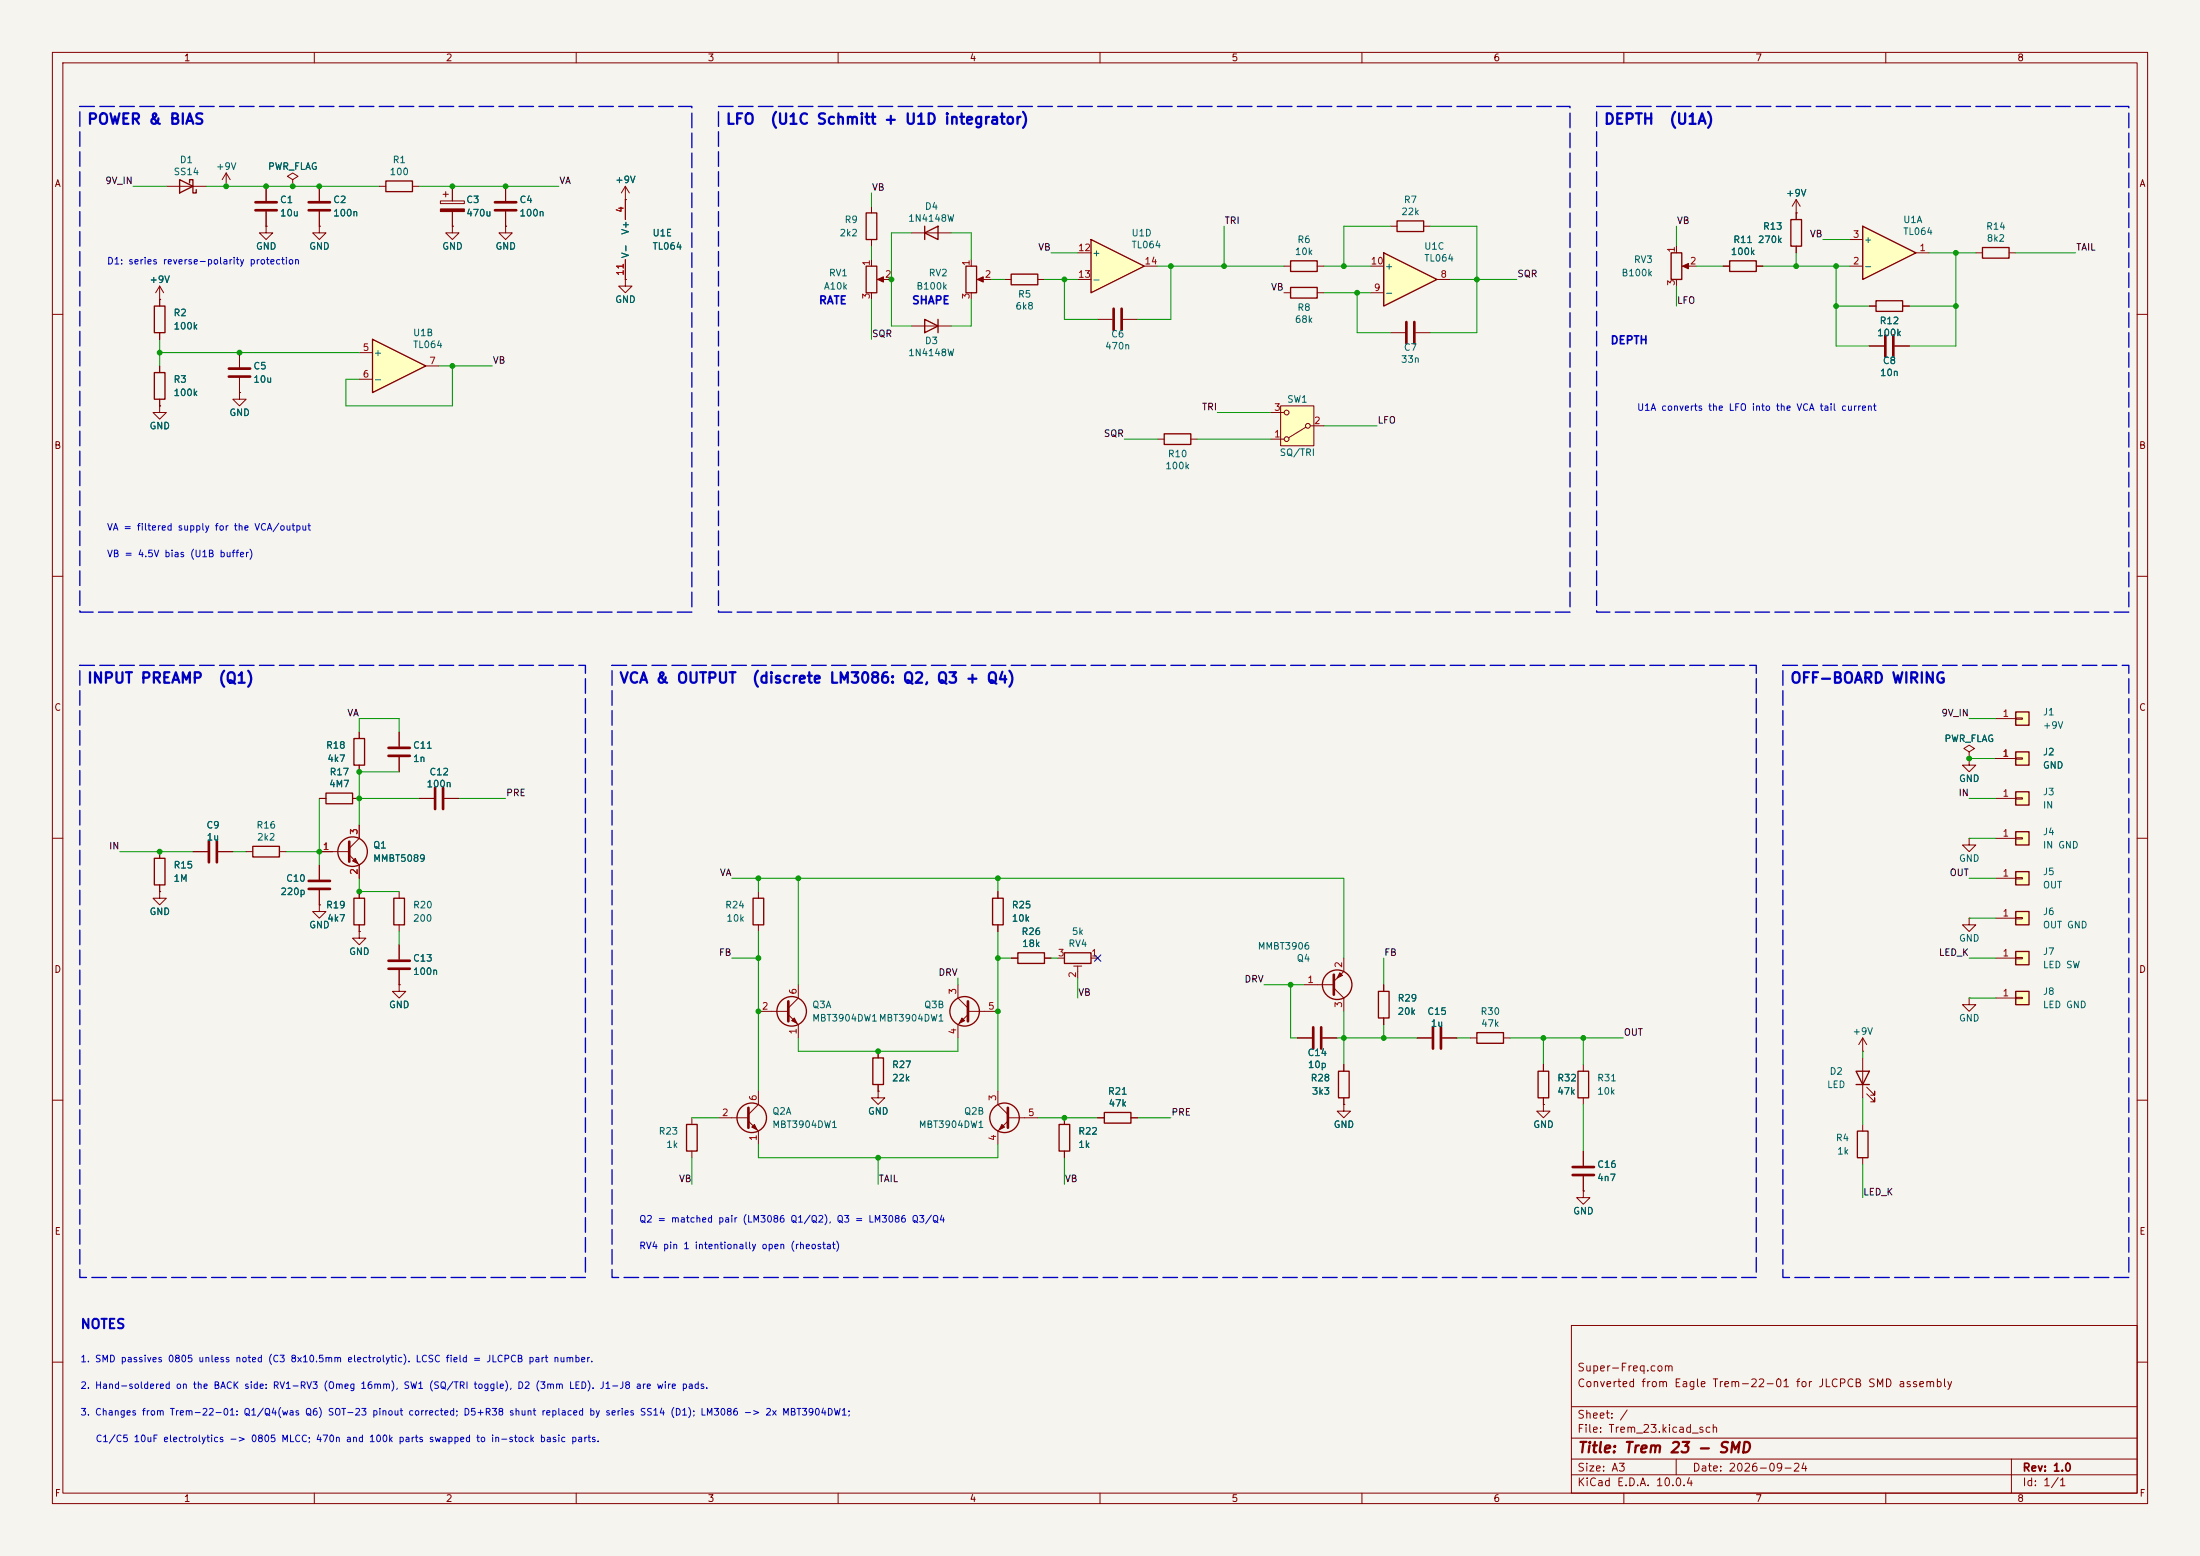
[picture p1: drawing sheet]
<svg xmlns="http://www.w3.org/2000/svg" width="420mm" height="297mm" viewBox="0 0 420 297" stroke-linecap="round" stroke-linejoin="round" font-family="sans-serif">
<path d="M0 0h420v297h-420z" fill="#f5f4ef" stroke="#f5f4ef" stroke-width=".19"/>
<g fill="none" stroke="#840000" stroke-width=".19">
<path d="M10 10h400v277h-400zM12 12h396v273h-396zM60 10v2M110 10v2M160 10v2M210 10v2M260 10v2M310 10v2M360 10v2M31.7 35.6h7.7M43.2 35.6h.1M43.2 33l-.8 1.3"/>
<path d="M43.2 33l.7 1.3M43.2 33v2.6M50.8 35.6v2.8M55.9 34.3l1-.6-1-.7-1 .7 1 .6v1.3M55.9 35.6h.1M61 35.6v2.8M119.4 38.1h.1M119.4 35.6l-.8 1.2M119.4 35.6l.7 1.2M119.4 35.6v2.5M166.4 39.4v1.2M50.8 40.4v2.8"/>
<path d="M61 43.2v1.3h1.2l-1.2 1.2-1.3-1.2h1.3M61 43.2h.1M61 40.4v2.8M86.4 43.2v1.3h1.2l-1.2 1.2-1.3-1.2h1.3M86.4 43.2h.1M96.5 43.2v1.3h1.3l-1.3 1.2-1.3-1.2h1.3M96.5 43.2h.1M119.4 53.3v1.3h1.2l-1.2 1.3-1.3-1.3h1.3M119.4 53.3h.1M166.4 45.7v1.3M166.4 49.5v1.3M166.4 55.9v1.3"/>
<path d="M167.9 53.3h2.3M174 44.5h7.6M185.4 49.5v1.3M185.4 55.9v1.3M186.9 53.3h2.3M356.9 58.4h1.2M363.2 58.4h1.3M377.2 48.3h1.3M383.5 48.3h1.3M10 60h2M30.5 77.5v1.2h1.2l-1.2 1.3-1.3-1.3h1.3M30.5 77.5h.1"/>
<path d="M30.5 69.9v1.2M30.5 76.2v1.3M45.7 74.9v1.3h1.3l-1.3 1.3-1.3-1.3h1.3M45.7 74.9h.1M174 62.2h7.6M356.9 66h2.8M361.7 66h2.8M408 60h2M10 110h2M408 110h2M68.6 139.7v1.3M76.2 139.7v2.8"/>
<path d="M10 160h2M61 152.4h1.2M67.3 152.4h1.3M68.6 157.5v2.5l-1.9 1.9M68.6 146.1v1.2M76.2 144.5v2.8M80 152.4h2.8M84.8 152.4h2.8M408 160h2M30.5 170.2v1.3h1.2l-1.2 1.2-1.3-1.2h1.3M30.5 170.2h.1M30.5 162.6v1.2"/>
<path d="M30.5 168.9v1.3M36.8 162.6h2.8M41.7 162.6h2.7M47 162.6h1.3M53.3 162.6h1.3M61 172.7v1.3h1.2l-1.2 1.3-1.3-1.3h1.3M61 172.7h.1M61 165.1v2.8M61 169.9v2.8M61 162.6h5.7M66.7 163.2l1.9 1.9v2.5M68.6 177.8v1.3h1.2l-1.2 1.2-1.3-1.2h1.3"/>
<path d="M68.6 177.8h.1M68.6 170.2v1.3M68.6 176.5v1.3M76.2 170.2v1.3M76.2 176.5v1.3M76.2 188v1.2h1.3l-1.3 1.3-1.3-1.3h1.3M76.2 188h.1M76.2 180.3v2.8M76.2 185.2v2.8M247.6 198.1h2.8M252.5 198.1h2.8M264.2 188v1.2"/>
<path d="M264.2 194.3v1.3M270.5 198.1h2.8M275.3 198.1h2.8M280.7 198.1h1.2M287 198.1h1.3M355.6 198.1l-.8 1.3M355.6 198.1l.8 1.3M355.6 198.1v2.6M10 210h2M256.5 210.8v1.3h1.3l-1.3 1.3-1.2-1.3h1.2M256.5 210.8h.1M256.5 203.2v1.3"/>
<path d="M256.5 209.6v1.2M294.6 210.8v1.3h1.3l-1.3 1.3-1.2-1.3h1.2M294.6 210.8h.1M294.6 203.2v1.3M294.6 209.6v1.2M302.3 203.2v1.3M302.3 209.6v1.2M355.6 200.7h.1M408 210h2M300 253h108v32h-108zM10 260h2M300 278.5h108"/>
<path d="M300 274.5h108M300 268.5h108M320 278.5v3M384 278.5v6.5M408 260h2M60 285v2M110 285v2M160 285v2M210 285v2M260 285v2M300 281.5h108M310 285v2"/>
<path d="M360 285v2"/>
</g>
<g fill="none" stroke="#840000" stroke-width=".25">
<path d="M34.3 34.3l2.5 1.3-2.5 1.2zM36.2 34.9v-.6h.6v2.5h.7v-.6M165.4 50.8h2v5.1h-2zM165.4 40.6h2v5.1h-2zM176.5 44.5l2.6-1.3v2.5zM176.5 43.2v2.5M184.4 50.8h2v5.1h-2zM358.1 57.4h5.1v2h-5.1zM378.5 47.2h5v2.1h-5zM29.5 71.1h2v5.1h-2zM176.5 61l2.6 1.2-2.6 1.3zM179.1 61v2.5"/>
<path d="M62.2 151.4h5.1v2h-5.1zM67.6 141h2v5.1h-2zM29.5 163.8h2v5.1h-2zM48.3 161.5h5v2.1h-5zM67.6 171.5h2v5h-2zM75.2 171.5h2v5h-2zM263.1 189.2h2.1v5.1h-2.1zM281.9 197.1h5.1v2h-5.1zM255.5 204.5h2.1v5.1h-2.1zM293.6 204.5h2.1v5.1h-2.1zM301.2 204.5h2.1v5.1h-2.1z"/>
<circle cx="67.3" cy="162.6" r="2.82"/>
</g>
<g fill="none" stroke="#840000" stroke-width=".51">
<path d="M48.8 38.6h4M58.9 38.6h4.1M48.8 40.1h4M58.9 40.1h4.1M359.9 64v4.1M361.4 64v4.1M74.2 142.7h4M74.2 144.3h4M83.1 150.4v4M84.6 150.4v4M39.9 160.5v4.1M41.4 160.5v4.1"/>
<path d="M58.9 168.1h4.1M58.9 169.7h4.1M66.7 160.7v3.8M74.2 183.4h4M74.2 184.9h4M250.7 196.1v4.1M252.2 196.1v4.1M273.6 196.1v4.1M275.1 196.1v4.1"/>
</g>
<g fill="#840000" stroke="#840000" stroke-width=".19">
<path d="M67.3 164.3l.5-.5 .5 1z"/>
<path d="M186.6 53.3l1.1-.5v1z"/>
<path d="M167.5 53.3l1.2-.5v1z"/>
</g>
<path d="M71.1 64.8l10.2 5.1-10.2 5z" fill="#ffffc2"/>
<path d="M71.1 64.8l10.2 5.1-10.2 5z" fill="none" stroke="#840000" stroke-width=".25"/>
<path d="M119.4 38.1v3.8M119.4 49.5v3.8M68.6 67.3h2.5M68.6 72.4h2.5M81.3 69.9h2.5" fill="none" stroke="#840000" stroke-width=".19"/>
<path d="M355.6 43.2l10.2 5.1-10.2 5z" fill="#ffffc2"/>
<g fill="none" stroke="#840000" stroke-width=".25">
<path d="M73.7 34.5h5v2.1h-5zM29.5 58.4h2v5.1h-2zM193 52.3h5.1v2.1h-5.1zM319 48.3h2.1v5h-2.1zM330.2 49.8h5.1v2h-5.1zM341.9 41.9h2v5.1h-2zM355.6 43.2l10.2 5.1-10.2 5zM131.1 214.6h2v5.1h-2zM166.6 201.9h2.1v5.1h-2.1z"/>
<circle cx="151.1" cy="193" r="2.82"/>
<circle cx="143.5" cy="213.4" r="2.82"/>
</g>
<g fill="none" stroke="#840000" stroke-width=".19">
<path d="M72.4 35.6h1.3M78.7 35.6h1.3M342.9 38.1l-.8 1.3M342.9 38.1l.8 1.3M342.9 38.1v3.8M30.5 57.2h.1M30.5 54.6v3.8M30.5 54.6l-.8 1.3M30.5 54.6l.7 1.3M50.8 43.2v1.3h1.3l-1.3 1.2-1.3-1.2h1.3M50.8 43.2h.1M191.8 53.3h1.2"/>
<path d="M198.1 53.3h1.3M320 47v1.3M320 53.3v1.3M321.6 50.8h2.2M328.9 50.8h1.3M335.3 50.8h1.2M342.9 40.6h.1M342.9 47v1.3M353.1 50.8h2.5M353.1 45.7h2.5M365.8 48.3h2.5M30.5 63.5v1.3"/>
<path d="M45.7 67.3v2.8M45.7 72.1v2.8M144.8 193h5.7M150.5 193.7l1.9 1.9v2.5M152.4 188v2.5l-1.9 1.9M132.1 213.4v1.2M132.1 219.7v1.3M137.2 213.4h5.7M142.9 214l1.9 1.9v2.5M144.8 208.3v2.5l-1.9 1.9M167.6 208.3v1.3h1.3l-1.3 1.2-1.2-1.2h1.2M167.6 208.3h.1"/>
<path d="M167.6 200.7v1.2M167.6 207v1.3"/>
</g>
<path d="M43.7 70.4h4.1M43.7 71.9h4.1M150.5 191.1v3.8M142.9 211.5v3.8" fill="none" stroke="#840000" stroke-width=".51"/>
<g fill="#840000" stroke="#840000" stroke-width=".19">
<path d="M321.2 50.8l1.1-.5v1z"/>
<path d="M143.5 215.1l.5-.5 .5 1z"/>
<path d="M151.1 194.8l.5-.5 .5 1z"/>
</g>
<path d="M244.5 77.5h6.3v7.6h-6.3z" fill="#ffffc2"/>
<g fill="none" stroke="#840000" stroke-width=".19">
<path d="M84.1 38.4h4.5v.5h-4.5zM84.6 37.1h1M85.1 36.6v1M86.4 35.6v2.8M96.5 35.6v2.8M86.4 40.4v2.8M96.5 40.4v2.8M265.4 43.2h1.3M271.8 43.2h1.2M209.5 61h2.8M214.4 61h2.8M242.6 78.7h2.5"/>
<path d="M244.5 77.5h6.3v7.6h-6.3zM221 83.8h1.2M227.3 83.8h1.3M242.6 83.8h2.5M249.3 81.5l-3.3 2.1M250.2 81.3h2.5M144.8 170.2v1.3M144.8 176.5v1.3M190.5 170.2v1.3M190.5 176.5v1.3M182.9 188v2.5l1.9 1.9M184.8 193h5.7"/>
<path d="M184.8 193.7l-1.9 1.9v2.5M193 182.9h1.3M199.4 182.9h1.3M201.9 182.9h1.3M205 184.4h1.5M205.7 184.4v2.3M208.3 182.9h1.2M248.9 188h5.7M254.6 188.6l1.9 1.9v2.5M256.5 182.9v2.5l-1.9 1.9M375.9 190.5v1.3h1.3l-1.3 1.2-1.3-1.2h1.3M375.9 190.5h.1"/>
<path d="M190.5 208.3v2.5l1.9 1.9M192.4 213.4h5.7M192.4 214l-1.9 1.9v2.5M203.2 213.4v1.2M203.2 219.7v1.3M209.5 213.4h1.3M215.9 213.4h1.3M355.6 201.9v7.7M356.4 208.8l1.5 1.5v-.7v.7h-.8M356.4 207.5l1.5 1.5v-.7v.7h-.8"/>
<circle cx="245.6" cy="78.7" r=".46"/>
<circle cx="245.6" cy="83.8" r=".46"/>
<circle cx="249.7" cy="81.3" r=".46"/>
</g>
<path d="M94.5 38.6h4.1M94.5 40.1h4.1M212.6 58.9v4.1M214.1 58.9v4.1M184.8 191.1v3.8M254.6 186.1v3.8M192.4 211.5v3.8" fill="none" stroke="#840000" stroke-width=".51"/>
<g fill="none" stroke="#840000" stroke-width=".25">
<path d="M266.7 42.2h5.1v2h-5.1zM222.2 82.8h5.1v2h-5.1zM143.8 171.5h2v5h-2zM189.5 171.5h2v5h-2zM194.3 181.9h5.1v2h-5.1zM203.2 181.9h5.1v2h-5.1zM202.2 214.6h2v5.1h-2zM210.8 212.3h5.1v2.1h-5.1zM354.3 204.5h2.6l-1.3 2.5zM354.3 207h2.6"/>
<circle cx="184.1" cy="193" r="2.82"/>
<circle cx="255.3" cy="188" r="2.82"/>
<circle cx="191.8" cy="213.4" r="2.82"/>
</g>
<g fill="#840000" stroke="#840000" stroke-width=".19">
<path d="M183.6 194.3l.5 .5-1 .5z"/>
<path d="M191.3 214.6l.5 .5-1 .5z"/>
<path d="M255.8 185.7l.5 .5-1 .5z"/>
<path d="M84.1 39.9h4.5v.5h-4.5z"/>
</g>
<path d="M208.3 45.7l10.1 5.1-10.1 5.1z" fill="#ffffc2"/>
<path d="M208.3 45.7l10.1 5.1-10.1 5.1z" fill="none" stroke="#840000" stroke-width=".25"/>
<path d="M205.7 48.3h2.6M205.7 53.3h2.6M218.4 50.8h2.6" fill="none" stroke="#840000" stroke-width=".19"/>
<path d="M384.8 135.9h2.5v2.5h-2.5z" fill="#ffffc2"/>
<path d="M384.8 135.9h2.5v2.5h-2.5z" fill="none" stroke="#840000" stroke-width=".25"/>
<path d="M381 137.2h3.8M384.8 137h1.3v.3h-1.3z" fill="none" stroke="#840000" stroke-width=".19"/>
<path d="M384.8 151.1h2.5v2.6h-2.5z" fill="#ffffc2"/>
<path d="M384.8 151.1h2.5v2.6h-2.5z" fill="none" stroke="#840000" stroke-width=".25"/>
<path d="M381 152.4h3.8M384.8 152.3h1.3v.2h-1.3z" fill="none" stroke="#840000" stroke-width=".19"/>
<path d="M384.8 143.5h2.5v2.6h-2.5z" fill="#ffffc2"/>
<path d="M384.8 143.5h2.5v2.6h-2.5z" fill="none" stroke="#840000" stroke-width=".25"/>
<path d="M381 144.8h3.8M384.8 144.7h1.3v.2h-1.3z" fill="none" stroke="#840000" stroke-width=".19"/>
<path d="M384.8 166.4h2.5v2.5h-2.5z" fill="#ffffc2"/>
<path d="M384.8 166.4h2.5v2.5h-2.5z" fill="none" stroke="#840000" stroke-width=".25"/>
<path d="M381 167.6h3.8M384.8 167.5h1.3v.3h-1.3z" fill="none" stroke="#840000" stroke-width=".19"/>
<path d="M384.8 158.8h2.5v2.5h-2.5z" fill="#ffffc2"/>
<path d="M384.8 158.8h2.5v2.5h-2.5zM354.6 215.9h2v5.1h-2z" fill="none" stroke="#840000" stroke-width=".25"/>
<path d="M265.4 63.5h2.8M270.3 63.5h2.7M384.8 159.9h1.3v.2h-1.3zM375.9 175.3v1.2h1.3l-1.3 1.3-1.3-1.3h1.3M375.9 175.3h.1M381 160h3.8M355.6 214.6v1.3M355.6 221v1.2" fill="none" stroke="#840000" stroke-width=".19"/>
<path d="M268.5 61.5v4M270 61.5v4" fill="none" stroke="#840000" stroke-width=".51"/>
<path d="M384.8 189.2h2.5v2.6h-2.5z" fill="#ffffc2"/>
<path d="M384.8 189.2h2.5v2.6h-2.5z" fill="none" stroke="#840000" stroke-width=".25"/>
<path d="M381 190.5h3.8M384.8 190.4h1.3v.2h-1.3zM302.3 219.7v2.8M302.3 227.3v1.3h1.2l-1.2 1.3-1.3-1.3h1.3M302.3 227.3h.1M302.3 224.5v2.8" fill="none" stroke="#840000" stroke-width=".19"/>
<path d="M300.2 222.8h4.1M300.2 224.3h4.1" fill="none" stroke="#840000" stroke-width=".51"/>
<path d="M264.2 48.3l10.1 5-10.1 5.1z" fill="#ffffc2"/>
<path d="M246.4 54.9h5.1v2h-5.1zM246.4 49.8h5.1v2h-5.1zM264.2 48.3l10.1 5-10.1 5.1z" fill="none" stroke="#840000" stroke-width=".25"/>
<path d="M245.1 55.9h1.3M245.1 50.8h1.3M251.5 55.9h1.2M251.5 50.8h1.2M261.6 55.9h2.6M261.6 50.8h2.6M274.3 53.3h2.6M375.9 160v1.3h1.3l-1.3 1.3-1.3-1.3h1.3M375.9 160h.1" fill="none" stroke="#840000" stroke-width=".19"/>
<path d="M384.8 181.6h2.5v2.6h-2.5z" fill="#ffffc2"/>
<path d="M384.8 181.6h2.5v2.6h-2.5z" fill="none" stroke="#840000" stroke-width=".25"/>
<path d="M381 182.9h3.8M384.8 182.8h1.3v.2h-1.3z" fill="none" stroke="#840000" stroke-width=".19"/>
<path d="M384.8 174h2.5v2.5h-2.5z" fill="#ffffc2"/>
<path d="M384.8 174h2.5v2.5h-2.5z" fill="none" stroke="#840000" stroke-width=".25"/>
<g fill="none" stroke="#840000" stroke-width=".19">
<path d="M50.8 35.6v2.8M55.9 35.6h.1M61 35.6v2.8M86.4 35.6v2.8M96.5 35.6v2.8M119.4 38.1h.1M119.4 38.1v3.8M30.5 57.2h.1M30.5 57.2v1.2M50.8 43.2h.1M50.8 40.4v2.8M61 43.2h.1"/>
<path d="M61 40.4v2.8M86.4 43.2h.1M86.4 40.4v2.8M96.5 43.2h.1M96.5 40.4v2.8M119.4 53.3h.1M119.4 49.5v3.8M328.9 50.8h1.3M335.3 50.8h1.2M342.9 40.6h.1M342.9 40.6v1.3M342.9 47v1.3"/>
<path d="M356.9 58.4h1.2M363.2 58.4h1.3M30.5 77.5h.1M30.5 63.5v1.3M30.5 69.9v1.2M30.5 76.2v1.3M45.7 74.9h.1M45.7 67.3v2.8M45.7 72.1v2.8M356.9 66h2.8M361.7 66h2.8M68.6 139.7v1.3"/>
<path d="M76.2 139.7v2.8M61 152.4h1.2M67.3 152.4h1.3M68.6 146.1v1.2M68.6 157.5v2.5M76.2 144.5v2.8M80 152.4h2.8M84.8 152.4h2.8M375.9 143.5l1-.6-1-.7-1 .7 1 .6v1.3M375.9 144.8h.1M375.9 144.8v1.3h1.3l-1.3 1.2-1.3-1.2h1.3M381 144.8h3.8"/>
<path d="M30.5 170.2h.1M30.5 162.6v1.2M30.5 168.9v1.3M36.8 162.6h2.8M41.7 162.6h2.7M61 172.7h.1M61 162.6h2.5M61 165.1v2.8M61 169.9v2.8M68.6 177.8h.1M68.6 165.1v2.5M68.6 170.2v1.3"/>
<path d="M68.6 176.5v1.3M190.5 170.2v1.3M190.5 176.5v1.3M381 175.3h3.8M384.8 175.1h1.3v.3h-1.3zM76.2 188h.1M76.2 180.3v2.8M76.2 185.2v2.8M193 182.9h1.3M199.4 182.9h1.3M247.6 198.1h2.8M252.5 198.1h2.8"/>
<path d="M264.2 188v1.2M264.2 194.3v1.3M270.5 198.1h2.8M275.3 198.1h2.8M167.6 208.3h.1M167.6 200.7v1.2M167.6 207v1.3M203.2 213.4v1.2M203.2 219.7v1.3M209.5 213.4h1.3M215.9 213.4h1.3M256.5 210.8h.1"/>
<path d="M256.5 203.2v1.3M256.5 209.6v1.2M294.6 210.8h.1M294.6 203.2v1.3M294.6 209.6v1.2M302.3 219.7v2.8M302.3 227.3h.1M302.3 224.5v2.8"/>
</g>
<g fill="none" stroke="#009600" stroke-width=".19">
<path d="M25.4 35.6h6.3M39.4 35.6h33M80 35.6h26.7M166.4 36.8v2.6M166.4 47v2.5M166.4 57.2v7.6M174 44.5h-3.8v17.7h3.8M181.6 44.5h3.8v5M185.4 57.2v5h-3.8M189.2 53.3h2.6M199.4 53.3h6.3M200.7 48.3h5"/>
<path d="M203.2 53.3v7.7h6.3M221 50.8h24.1M223.5 50.8v10.2h-6.3M233.7 43.2v7.6M252.7 50.8h8.9M252.7 55.9h8.9M259.1 55.9v7.6h6.3M265.4 43.2h-8.9v7.6M273 43.2h8.9v20.3h-8.9M276.9 53.3h12.7M320 43.2v3.8M320 54.6v3.8"/>
<path d="M323.8 50.8h5.1M336.5 50.8h16.6M342.9 48.3v2.5M348 45.7h5.1M350.5 58.4h6.4M350.5 50.8v15.2h6.4M364.5 58.4h8.9M368.3 48.3h8.9M373.4 48.3v17.7h-8.9M384.8 48.3h11.4M30.5 67.3h38.1M30.5 64.8v5.1"/>
<path d="M83.8 69.9h10.2M86.4 69.9v7.6h-20.4v-5.1h2.6M232.4 78.7h10.2M214.6 83.8h6.4M228.6 83.8h14M252.7 81.3h10.2M68.6 139.7v-2.5h7.6v2.5M375.9 137.2h5.1M61 152.4v12.7M68.6 152.4h11.4M76.2 147.3h-7.6v10.2M87.6 152.4h8.9"/>
<path d="M375.9 144.8h5.1M375.9 152.4h5.1M22.9 162.6h13.9M44.4 162.6h2.6M54.6 162.6h6.4M68.6 167.6v2.6h7.6M76.2 177.8v2.5M139.7 167.6h116.8v15.3M144.8 167.6v2.6M144.8 177.8v30.5M152.4 167.6v20.4M190.5 167.6v2.6"/>
<path d="M190.5 177.8v30.5M375.9 167.6h5.1M375.9 175.3h5.1M375.9 160h5.1M139.7 182.9h5.1M152.4 198.1v2.6h30.5v-2.6M182.9 186.7v1.3M190.5 182.9h2.5M200.7 182.9h1.2M205.7 186.7v3.8M241.3 188h7.6M246.4 188v10.1h1.2"/>
<path d="M255.3 198.1h15.2M256.5 193v10.2M264.2 182.9v5.1M264.2 195.6v2.5M278.1 198.1h2.6M288.3 198.1h21.6M294.6 198.1v5.1M302.3 198.1v5.1M375.9 190.5h5.1M375.9 182.9h5.1M132.1 213.4h5.1M144.8 218.4v2.6h45.7v-2.6"/>
<path d="M198.1 213.4h11.4M217.2 213.4h6.3M302.3 210.8v8.9M355.6 200.7v1.2M355.6 209.6v5M132.1 221v5.1M167.6 221v5.1M203.2 221v5.1M355.6 222.2v6.4"/>
</g>
<path d="M208.9 182.3l1.3 1.2M210.2 182.3l-1.3 1.2" fill="none" stroke="#000084" stroke-width=".19"/>
<path d="M15.2 20.3h116.9v96.5h-116.9zM137.2 20.3h162.5v96.5h-162.5zM304.8 20.3h101.6v96.5h-101.6zM15.2 127h96.6v116.8h-96.6zM116.8 127h218.5v116.8h-218.5zM340.4 127h66v116.8h-66z" fill="none" stroke="#0000c2" stroke-width=".25" stroke-dasharray="2.8 1"/>
<g fill="#009600" stroke="#009600" stroke-width=".19">
<circle cx="264.2" cy="198.1" r=".46"/>
<circle cx="302.3" cy="198.1" r=".46"/>
<circle cx="294.6" cy="198.1" r=".46"/>
<circle cx="246.4" cy="188" r=".46"/>
<circle cx="256.5" cy="198.1" r=".46"/>
<circle cx="373.4" cy="58.4" r=".46"/>
<circle cx="373.4" cy="48.3" r=".46"/>
<circle cx="350.5" cy="58.4" r=".46"/>
<circle cx="350.5" cy="50.8" r=".46"/>
<circle cx="342.9" cy="50.8" r=".46"/>
<circle cx="281.9" cy="53.3" r=".46"/>
<circle cx="170.2" cy="53.3" r=".46"/>
<circle cx="375.9" cy="144.8" r=".46"/>
<circle cx="256.5" cy="50.8" r=".46"/>
<circle cx="233.7" cy="50.8" r=".46"/>
<circle cx="223.5" cy="50.8" r=".46"/>
<circle cx="259.1" cy="55.9" r=".46"/>
<circle cx="203.2" cy="53.3" r=".46"/>
<circle cx="203.2" cy="213.4" r=".46"/>
<circle cx="190.5" cy="167.6" r=".46"/>
<circle cx="190.5" cy="182.9" r=".46"/>
<circle cx="190.5" cy="193" r=".46"/>
<circle cx="144.8" cy="193" r=".46"/>
<circle cx="144.8" cy="167.6" r=".46"/>
<circle cx="144.8" cy="182.9" r=".46"/>
<circle cx="167.6" cy="200.7" r=".46"/>
<circle cx="167.6" cy="221" r=".46"/>
<circle cx="43.2" cy="35.6" r=".46"/>
<circle cx="61" cy="162.6" r=".46"/>
<circle cx="68.6" cy="170.2" r=".46"/>
<circle cx="68.6" cy="152.4" r=".46"/>
<circle cx="68.6" cy="147.3" r=".46"/>
<circle cx="30.5" cy="162.6" r=".46"/>
<circle cx="152.4" cy="167.6" r=".46"/>
<circle cx="45.7" cy="67.3" r=".46"/>
<circle cx="30.5" cy="67.3" r=".46"/>
<circle cx="61" cy="35.6" r=".46"/>
<circle cx="50.8" cy="35.6" r=".46"/>
<circle cx="55.9" cy="35.6" r=".46"/>
<circle cx="96.5" cy="35.6" r=".46"/>
<circle cx="86.4" cy="35.6" r=".46"/>
<circle cx="86.4" cy="69.9" r=".46"/>
</g>
<g font-size="2" fill="#0000c2">
<text x="16.5" y="24.2">POWER &amp; BIAS</text>
<text x="138.4" y="24.2">LFO</text>
<text x="146.9" y="24.2">(U1C Schmitt + U1D integrator)</text>
<text x="306.1" y="24.2">DEPTH</text>
<text x="318.5" y="24.2">(U1A)</text>
<text x="16.5" y="130.9">INPUT PREAMP</text>
<text x="41.6" y="130.9">(Q1)</text>
<text x="118.1" y="130.9">VCA &amp; OUTPUT</text>
<text x="143.4" y="130.9">(discrete LM3086: Q2, Q3 + Q4)</text>
<text x="341.6" y="130.9">OFF-BOARD WIRING</text>
</g>
<text font-size="2" fill="#840000" x="301" y="277.8">Title: Trem 23 - SMD</text>
<text font-size="1.8" fill="#0000c2" x="15.2" y="254.1">NOTES</text>
<g font-size="1.5" fill="#0000c2">
<text x="156.2" y="58.4">RATE</text>
<text x="174" y="58.4">SHAPE</text>
<text x="307.3" y="66.1">DEPTH</text>
</g>
<g font-size="1.5" fill="#840000">
<text x="301" y="262.1">Super-Freq.com</text>
<text x="301" y="265.1">Converted from Eagle Trem-22-01 for JLCPCB SMD assembly</text>
<text x="301" y="273.8">File: Trem_23.kicad_sch</text>
<text x="301" y="271.1">Sheet: /</text>
<text x="301" y="281.2">Size: A3</text>
<text x="323" y="281.2">Date: 2026-09-24</text>
<text x="386" y="281.2">Rev: 1.0</text>
<text x="301" y="284">KiCad E.D.A. 10.0.4</text>
<text x="386" y="284">Id: 1/1</text>
</g>
<g font-size="1.3" fill="#840000">
<text x="35" y="12">1</text>
<text x="85" y="12">2</text>
<text x="135" y="12">3</text>
<text x="185" y="12">4</text>
<text x="235" y="12">5</text>
<text x="285" y="12">6</text>
<text x="335" y="12">7</text>
<text x="385" y="12">8</text>
<text x="10.3" y="36">A</text>
<text x="408.3" y="36">A</text>
<text x="10.3" y="86">B</text>
<text x="408.2" y="86">B</text>
<text x="10.3" y="136">C</text>
<text x="408.2" y="136">C</text>
<text x="10.3" y="186">D</text>
<text x="408.2" y="186">D</text>
<text x="10.3" y="236">E</text>
<text x="408.3" y="236">E</text>
<text x="10.3" y="286">F</text>
<text x="35" y="287">1</text>
<text x="85" y="287">2</text>
<text x="135" y="287">3</text>
<text x="185" y="287">4</text>
<text x="235" y="287">5</text>
<text x="285" y="287">6</text>
<text x="335" y="287">7</text>
<text x="385" y="287">8</text>
<text x="408.3" y="286">F</text>
</g>
<g font-size="1.3" fill="#0f0f0f">
<text x="20" y="35.4">9V_IN</text>
<text x="106.7" y="35.4">VA</text>
<text x="166.4" y="36.7">VB</text>
<text x="233.7" y="43.1">TRI</text>
<text x="320" y="43.1">VB</text>
<text x="345.4" y="45.6">VB</text>
<text x="198.1" y="48.1">VB</text>
<text x="289.6" y="53.2">SQR</text>
<text x="396.2" y="48.1">TAIL</text>
<text x="242.5" y="55.8">VB</text>
<text x="320" y="58.3">LFO</text>
<text x="166.4" y="64.6">SQR</text>
<text x="94" y="69.7">VB</text>
<text x="210.6" y="83.7">SQR</text>
<text x="229.4" y="78.6">TRI</text>
<text x="262.9" y="81.2">LFO</text>
<text x="66.2" y="137">VA</text>
<text x="370.5" y="137">9V_IN</text>
<text x="96.5" y="152.3">PRE</text>
<text x="373.8" y="152.3">IN</text>
<text x="20.7" y="162.4">IN</text>
<text x="137.3" y="167.5">VA</text>
<text x="372.1" y="167.5">OUT</text>
<text x="137.1" y="182.8">FB</text>
<text x="264.2" y="182.8">FB</text>
<text x="370" y="182.8">LED_K</text>
<text x="179" y="186.6">DRV</text>
<text x="205.7" y="190.4">VB</text>
<text x="237.5" y="187.8">DRV</text>
<text x="309.9" y="198">OUT</text>
<text x="223.5" y="213.2">PRE</text>
<text x="129.5" y="225.9">VB</text>
<text x="167.6" y="225.9">TAIL</text>
<text x="203.2" y="225.9">VB</text>
<text x="355.6" y="228.5">LED_K</text>
</g>
<g font-size="1.3" fill="#006464">
<text x="33" y="33.7">SS14</text>
<text x="34.2" y="31.5">D1</text>
<text x="41.1" y="32.7">+9V</text>
<text x="51.1" y="32.7">PWR_FLAG</text>
<text x="74.3" y="33.7">100</text>
<text x="74.9" y="31.5">R1</text>
<text x="117.3" y="35.3">+9V</text>
<text x="53.3" y="39.1">C1</text>
<text x="53.3" y="41.6">10u</text>
<text x="63.5" y="39.1">C2</text>
<text x="63.5" y="41.6">100n</text>
<text x="88.9" y="39.1">C3</text>
<text x="88.9" y="41.6">470u</text>
<text x="99.1" y="39.1">C4</text>
<text x="99.1" y="41.6">100n</text>
<text x="176.5" y="40.3">D4</text>
<text x="267.4" y="41.4">22k</text>
<text x="267.9" y="39.1">R7</text>
<text x="340.9" y="37.8">+9V</text>
<text x="48.8" y="48">GND</text>
<text x="58.9" y="48">GND</text>
<text x="84.3" y="48">GND</text>
<text x="94.5" y="48">GND</text>
<text x="120.4" y="44.9" transform="rotate(-90 120.4 44.9)">V+</text>
<text x="124.5" y="45.4">U1E</text>
<text x="124.5" y="48">TL064</text>
<text x="160.2" y="45.4">2k2</text>
<text x="161.1" y="42.9">R9</text>
<text x="173.3" y="42.6">1N4148W</text>
<text x="215.9" y="45.4">U1D</text>
<text x="215.9" y="47.7">TL064</text>
<text x="247.6" y="46.7">R6</text>
<text x="271.8" y="48">U1C</text>
<text x="330.8" y="46.7">R11</text>
<text x="335.5" y="46.7">270k</text>
<text x="336.5" y="44.2">R13</text>
<text x="355.7" y="46.7">+</text>
<text x="363.2" y="42.9">U1A</text>
<text x="363.2" y="45.2">TL064</text>
<text x="379.1" y="44.2">R14</text>
<text x="379.2" y="46.4">8k2</text>
<text x="120.4" y="49.4" transform="rotate(-90 120.4 49.4)">V-</text>
<text x="158.1" y="53">RV1</text>
<text x="177.2" y="53">RV2</text>
<text x="208.4" y="49.2">+</text>
<text x="247.1" y="49">10k</text>
<text x="264.3" y="51.8">+</text>
<text x="271.8" y="50.2">TL064</text>
<text x="309.5" y="53">B100k</text>
<text x="311.8" y="50.5">RV3</text>
<text x="330.3" y="49">100k</text>
<text x="355.7" y="51.8">-</text>
<text x="28.4" y="54.3">+9V</text>
<text x="117.3" y="58.1">GND</text>
<text x="157.2" y="55.6">A10k</text>
<text x="174.8" y="55.6">B100k</text>
<text x="193.8" y="59.4">6k8</text>
<text x="194.2" y="57.1">R5</text>
<text x="208.4" y="54.3">-</text>
<text x="247.6" y="59.6">R8</text>
<text x="264.3" y="56.9">-</text>
<text x="33" y="60.7">R2</text>
<text x="33" y="63.2">100k</text>
<text x="78.7" y="64.5">U1B</text>
<text x="176.5" y="66">D3</text>
<text x="212" y="64.7">C6</text>
<text x="247.1" y="61.9">68k</text>
<text x="358.3" y="64.5">100k</text>
<text x="358.7" y="62.2">R12</text>
<text x="48.3" y="70.8">C5</text>
<text x="71.2" y="68.3">+</text>
<text x="78.7" y="66.7">TL064</text>
<text x="173.3" y="68.3">1N4148W</text>
<text x="210.9" y="67">470n</text>
<text x="267.4" y="69.6">33n</text>
<text x="267.9" y="67.3">C7</text>
<text x="359.3" y="69.8">C8</text>
<text x="33" y="73.4">R3</text>
<text x="33" y="75.9">100k</text>
<text x="48.3" y="73.4">10u</text>
<text x="71.2" y="73.4">-</text>
<text x="245.6" y="77.2">SW1</text>
<text x="358.8" y="72.1">10n</text>
<text x="28.4" y="82.3">GND</text>
<text x="43.7" y="79.7">GND</text>
<text x="222.4" y="89.9">100k</text>
<text x="222.8" y="87.6">R10</text>
<text x="244.2" y="87.3">SQ/TRI</text>
<text x="389.9" y="136.9">J1</text>
<text x="62.1" y="143.2">R18</text>
<text x="78.7" y="143.2">C11</text>
<text x="371.1" y="141.9">PWR_FLAG</text>
<text x="389.9" y="139.4">+9V</text>
<text x="62.4" y="145.8">4k7</text>
<text x="62.8" y="148.3">R17</text>
<text x="78.7" y="145.8">1n</text>
<text x="81.9" y="148.3">C12</text>
<text x="373.9" y="149.6">GND</text>
<text x="389.9" y="144.5">J2</text>
<text x="389.9" y="147">GND</text>
<text x="62.7" y="150.6">4M7</text>
<text x="81.3" y="150.6">100n</text>
<text x="389.9" y="152.1">J3</text>
<text x="389.9" y="154.6">IN</text>
<text x="39.3" y="158.5">C9</text>
<text x="39.4" y="160.7">1u</text>
<text x="48.9" y="158.5">R16</text>
<text x="49" y="160.7">2k2</text>
<text x="389.9" y="159.7">J4</text>
<text x="33" y="166.1">R15</text>
<text x="71.1" y="162.3">Q1</text>
<text x="71.1" y="164.8">MMBT5089</text>
<text x="373.9" y="164.8">GND</text>
<text x="389.9" y="167.3">J5</text>
<text x="389.9" y="162.3">IN GND</text>
<text x="33" y="168.6">1M</text>
<text x="53.4" y="171.2">220p</text>
<text x="54.5" y="168.6">C10</text>
<text x="62.1" y="173.7">R19</text>
<text x="78.7" y="173.7">R20</text>
<text x="138.3" y="173.7">R24</text>
<text x="193" y="173.7">R25</text>
<text x="389.9" y="169.9">OUT</text>
<text x="28.4" y="175">GND</text>
<text x="58.9" y="177.5">GND</text>
<text x="62.4" y="176.2">4k7</text>
<text x="78.7" y="176.2">200</text>
<text x="138.6" y="176.2">10k</text>
<text x="193" y="176.2">10k</text>
<text x="194.9" y="178.8">R26</text>
<text x="204.5" y="178.8">5k</text>
<text x="389.9" y="175">J6</text>
<text x="389.9" y="177.5">OUT GND</text>
<text x="66.5" y="182.6">GND</text>
<text x="78.7" y="183.9">C13</text>
<text x="195" y="181.1">18k</text>
<text x="203.9" y="181.1">RV4</text>
<text x="240" y="181.6">MMBT3906</text>
<text x="247.4" y="183.9">Q4</text>
<text x="373.9" y="180">GND</text>
<text x="389.9" y="182.6">J7</text>
<text x="389.9" y="185.1">LED SW</text>
<text x="78.7" y="186.4">100n</text>
<text x="266.7" y="191.5">R29</text>
<text x="389.9" y="190.2">J8</text>
<text x="74.2" y="192.7">GND</text>
<text x="154.9" y="195.3">MBT3904DW1MBT3904DW1</text>
<text x="154.9" y="192.7">Q3A</text>
<text x="176.3" y="192.7">Q3B</text>
<text x="266.7" y="194">20k</text>
<text x="272.4" y="194">C15</text>
<text x="273" y="196.3">1u</text>
<text x="282.5" y="194">R30</text>
<text x="282.7" y="196.3">47k</text>
<text x="353.6" y="197.8">+9V</text>
<text x="373.9" y="195.3">GND</text>
<text x="389.9" y="192.7">LED GND</text>
<text x="249.5" y="201.9">C14</text>
<text x="170.2" y="206.7">22k</text>
<text x="170.2" y="204.2">R27</text>
<text x="211.4" y="209.3">R21</text>
<text x="249.6" y="204.2">10p</text>
<text x="250.1" y="206.7">R28</text>
<text x="250.3" y="209.3">3k3</text>
<text x="297.2" y="209.3">47k</text>
<text x="297.2" y="206.7">R32</text>
<text x="304.8" y="209.3">10k</text>
<text x="304.8" y="206.7">R31</text>
<text x="348.7" y="208">LED</text>
<text x="349.2" y="205.4">D2</text>
<text x="147.3" y="215.6">MBT3904DW1</text>
<text x="147.3" y="213.1">Q2A</text>
<text x="165.6" y="213.1">GND</text>
<text x="175.3" y="215.6">MBT3904DW1</text>
<text x="183.9" y="213.1">Q2B</text>
<text x="211.5" y="211.5">47k</text>
<text x="254.5" y="215.6">GND</text>
<text x="292.6" y="215.6">GND</text>
<text x="125.6" y="216.9">R23</text>
<text x="127.1" y="219.4">1k</text>
<text x="205.7" y="216.9">R22</text>
<text x="205.7" y="219.4">1k</text>
<text x="350.4" y="218.1">R4</text>
<text x="350.6" y="220.7">1k</text>
<text x="304.8" y="223.2">C16</text>
<text x="304.8" y="225.8">4n7</text>
<text x="300.2" y="232.1">GND</text>
</g>
<g font-size="1.3" fill="#a90000">
<text x="119.4" y="40.7" transform="rotate(-90 119.4 40.7)">4</text>
<text x="353.6" y="45.7">3</text>
<text x="119.4" y="52.7" transform="rotate(-90 119.4 52.7)">11</text>
<text x="166.3" y="50.9" transform="rotate(-90 166.3 50.9)">1</text>
<text x="168.8" y="53.3">2</text>
<text x="185.4" y="50.9" transform="rotate(-90 185.4 50.9)">1</text>
<text x="187.9" y="53.3">2</text>
<text x="205.7" y="48.2">12</text>
<text x="205.7" y="53.3">13</text>
<text x="218.4" y="50.8">14</text>
<text x="261.6" y="50.8">10</text>
<text x="274.9" y="53.3">8</text>
<text x="320" y="48.3" transform="rotate(-90 320 48.3)">1</text>
<text x="322.5" y="50.8">2</text>
<text x="353.6" y="50.8">2</text>
<text x="366.3" y="48.2">1</text>
<text x="166.3" y="57.2" transform="rotate(-90 166.3 57.2)">3</text>
<text x="185.4" y="57.2" transform="rotate(-90 185.4 57.2)">3</text>
<text x="262.2" y="55.9">9</text>
<text x="320" y="54.7" transform="rotate(-90 320 54.7)">3</text>
<text x="69.1" y="67.3">5</text>
<text x="81.8" y="69.8">7</text>
<text x="69.1" y="72.4">6</text>
<text x="243.1" y="83.8">1</text>
<text x="243.1" y="78.7">3</text>
<text x="250.8" y="81.3">2</text>
<text x="382.2" y="137.1">1</text>
<text x="382.2" y="144.8">1</text>
<text x="382.2" y="152.4">1</text>
<text x="68.6" y="159.5" transform="rotate(-90 68.6 159.5)">3</text>
<text x="382.2" y="160">1</text>
<text x="61.5" y="162.5">1</text>
<text x="68.6" y="167.1" transform="rotate(-90 68.6 167.1)">2</text>
<text x="382.2" y="167.6">1</text>
<text x="382.2" y="175.2">1</text>
<text x="201.9" y="182.9">3</text>
<text x="208.2" y="182.9">1</text>
<text x="256.5" y="184.9" transform="rotate(-90 256.5 184.9)">2</text>
<text x="382.2" y="182.9">1</text>
<text x="152.4" y="189.9" transform="rotate(-90 152.4 189.9)">6</text>
<text x="182.9" y="189.9" transform="rotate(-90 182.9 189.9)">3</text>
<text x="205.7" y="186.8" transform="rotate(-90 205.7 186.8)">2</text>
<text x="249.5" y="187.9">1</text>
<text x="382.2" y="190.5">1</text>
<text x="145.3" y="193">2</text>
<text x="152.4" y="197.6" transform="rotate(-90 152.4 197.6)">1</text>
<text x="182.9" y="197.6" transform="rotate(-90 182.9 197.6)">4</text>
<text x="188.5" y="193">5</text>
<text x="256.5" y="192.5" transform="rotate(-90 256.5 192.5)">3</text>
<text x="137.7" y="213.3">2</text>
<text x="144.8" y="210.3" transform="rotate(-90 144.8 210.3)">6</text>
<text x="190.5" y="210.3" transform="rotate(-90 190.5 210.3)">3</text>
<text x="196.1" y="213.3">5</text>
<text x="144.8" y="217.9" transform="rotate(-90 144.8 217.9)">1</text>
<text x="190.5" y="217.9" transform="rotate(-90 190.5 217.9)">4</text>
</g>
<g font-size="1.3" fill="#0000c2">
<text x="20.3" y="50.8">D1: series reverse-polarity protection</text>
<text x="312.4" y="78.7">U1A converts the LFO into the VCA tail current</text>
<text x="20.3" y="101.6">VA = filtered supply for the VCA/output</text>
<text x="20.3" y="106.7">VB = 4.5V bias (U1B buffer)</text>
<text x="121.9" y="233.7">Q2 = matched pair (LM3086 Q1/Q2), Q3 = LM3086 Q3/Q4</text>
<text x="121.9" y="238.7">RV4 pin 1 intentionally open (rheostat)</text>
<text x="15.2" y="260.3">1. SMD passives 0805 unless noted (C3 8x10.5mm electrolytic). LCSC field = JLCPCB part number.</text>
<text x="15.2" y="265.4">2. Hand-soldered on the BACK side: RV1-RV3 (Omeg 16mm), SW1 (SQ/TRI toggle), D2 (3mm LED). J1-J8 are wire pads.</text>
<text x="15.2" y="270.5">3. Changes from Trem-22-01: Q1/Q4(was Q6) SOT-23 pinout corrected; D5+R38 shunt replaced by series SS14 (D1); LM3086 -&gt; 2x MBT3904DW1;</text>
<text x="18.1" y="275.6">C1/C5 10uF electrolytics -&gt; 0805 MLCC; 470n and 100k parts swapped to in-stock basic parts.</text>
</g>
</svg>
